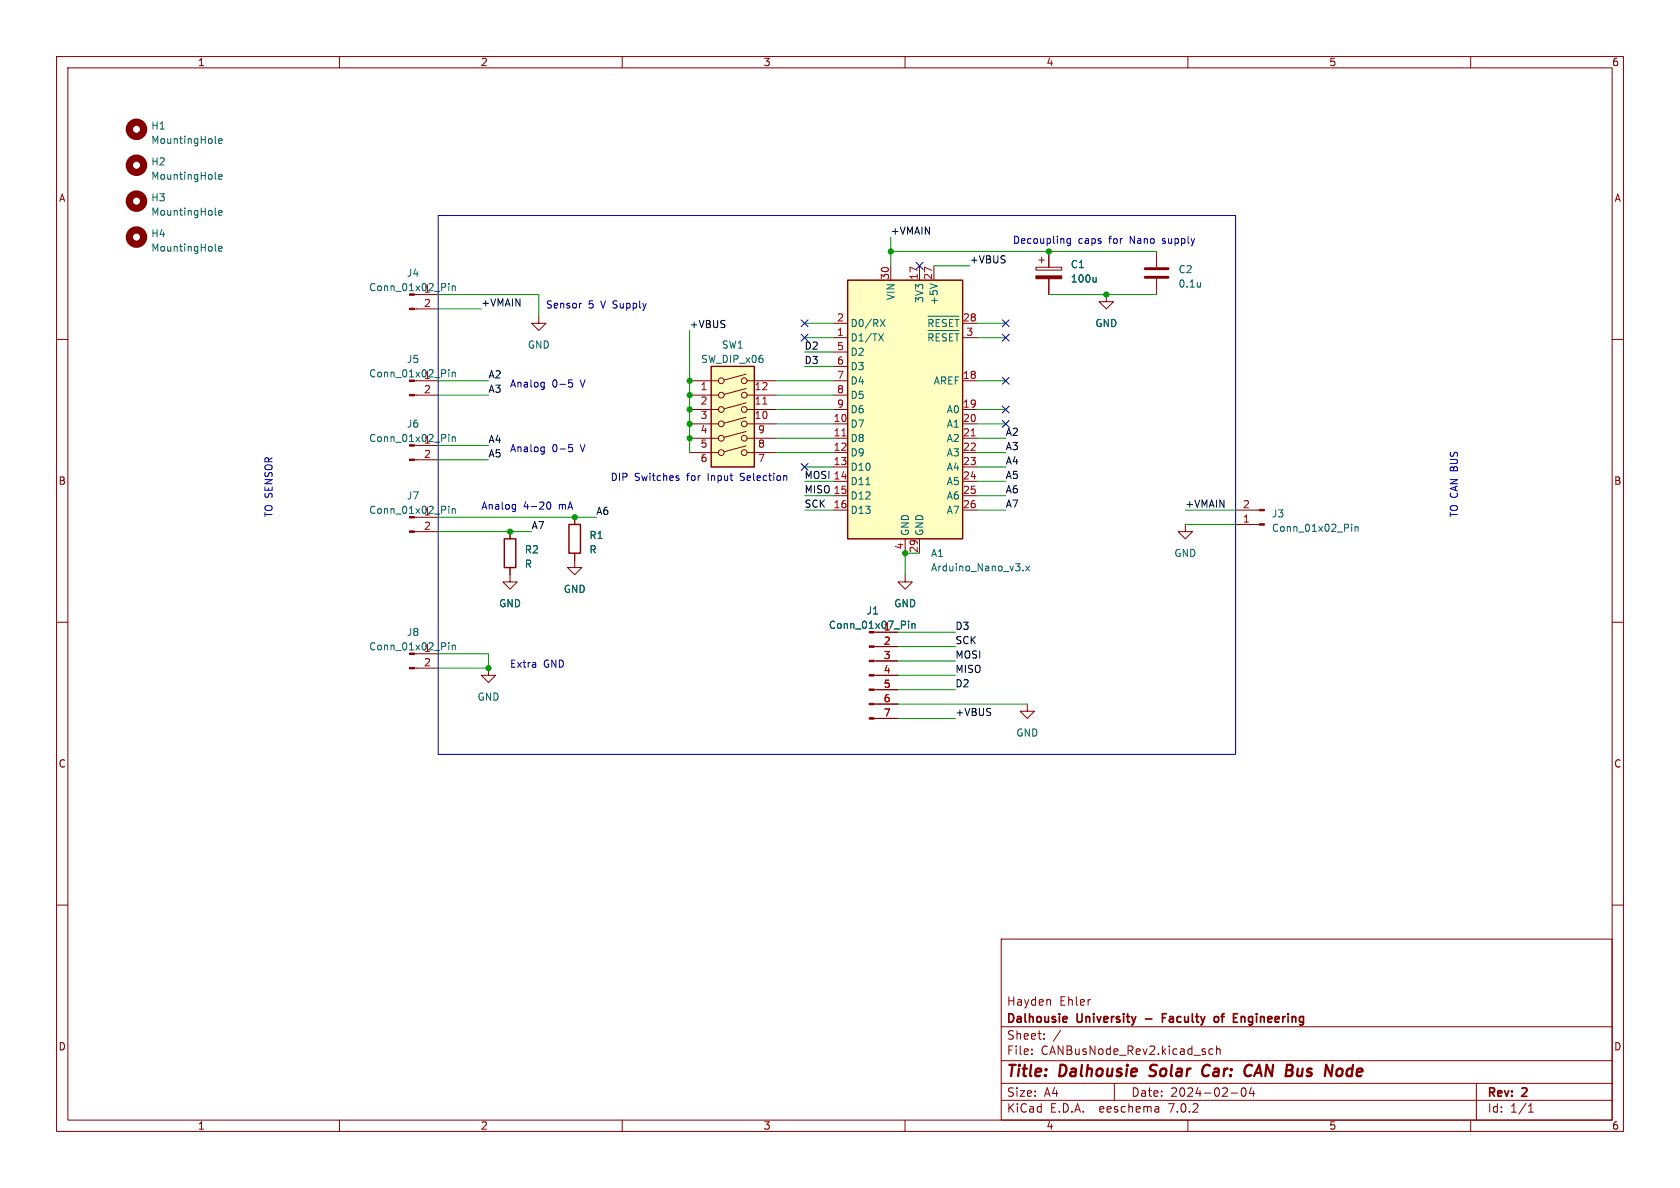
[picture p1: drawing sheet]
<svg xmlns="http://www.w3.org/2000/svg" width="297mm" height="210mm" viewBox="0 0 297 210" stroke-linecap="round" stroke-linejoin="round" font-family="sans-serif">
<g fill="none" stroke="#840000" stroke-width=".18">
<path d="M10 10h277v190h-277zM12 12h273v186h-273zM60 10v2M110 10v2M160 10v2M210 10v2M260 10v2M10 60h2M73.3 54.6h4.2M73.7 52.1h3.8M95.2 55.9v1.3h1.3l-1.3 1.2-1.2-1.2h1.2M147.3 59.7h2.6"/>
<path d="M147.3 57.2h2.6M157.5 47v2.5M162.6 47v2.5M165.1 47v2.5M170.2 59.7h2.5M170.2 57.2h2.5M183.1 47.2h4.6v.6h-4.6zM183.6 46h1.1M184.1 45.5v1M185.4 44.5v2.7M185.4 49.3v2.8M195.6 52.1v1.2h1.2l-1.2 1.3-1.3-1.3h1.3"/>
<path d="M204.5 44.5v2.7M204.5 49.3v2.8M285 60h2M73.3 69.9h4.2M73.7 67.3h3.8M73.7 78.7h3.8M121.9 74.9h5.1M121.9 77.5h5.1M121.9 67.3h5.1M121.9 72.4h5.1M121.9 69.9h5.1M131.9 78.8l-3.9 1.1"/>
<path d="M131.9 76.3l-3.9 1M131.9 73.8l-3.9 1M131.9 71.2l-3.9 1.1M131.9 68.7l-3.9 1M131.9 66.1l-3.9 1.1M132.1 74.9h5.1M132.1 77.5h5.1M132.1 67.3h5.1M132.1 72.4h5.1M132.1 69.9h5.1M147.3 74.9h2.6M147.3 77.5h2.6"/>
<path d="M147.3 67.3h2.6M147.3 72.4h2.6M147.3 62.2h2.6M147.3 64.8h2.6M147.3 69.9h2.6M170.2 74.9h2.5M170.2 77.5h2.5M170.2 67.3h2.5M170.2 72.4h2.5M73.3 94h4.2M73.3 81.3h4.2M73.7 91.4h3.8"/>
<path d="M90.2 94v1.3M101.6 97.8v2.5h1.3l-1.3 1.3-1.3-1.3h1.3M101.6 91.4v1.3M121.9 80h5.1M132.1 80h5.1M147.3 80h2.6M147.3 82.6h2.6M147.3 85.1h2.6M147.3 87.6h2.6M147.3 90.2h2.6M160 95.3v2.5M162.6 95.3v2.5"/>
<path d="M170.2 80h2.5M170.2 82.6h2.5M170.2 85.1h2.5M170.2 87.6h2.5M170.2 90.2h2.5M209.5 92.7v1.3h1.3l-1.3 1.3-1.2-1.3h1.2M218.4 90.2h4.3M218.4 92.7h4.3M10 110h2M73.3 118.1h4.2M73.7 115.6h3.8M86.4 118.1v1.3h1.2l-1.2 1.3-1.3-1.3h1.3"/>
<path d="M90.2 100.3v2.6h1.2l-1.2 1.2-1.3-1.2h1.3M154.5 119.4h4.2M154.5 116.8h4.2M154.5 114.3h4.2M154.9 111.8h3.8M160 101.6v1.3h1.3l-1.3 1.2-1.3-1.2h1.3M285 110h2M154.5 127h4.2M154.5 124.5h4.2M154.5 121.9h4.2M181.6 124.5v1.2h1.3l-1.3 1.3-1.3-1.3h1.3M10 160h2"/>
<path d="M285 160h2M177 166h108v32h-108zM60 198v2M110 198v2M160 198v2M177 194.5h108M177 191.5h108M177 187.5h108M177 181.5h108M182.4 186.3v.1M182.4 185.5v.1M184.6 183.6v.1"/>
<path d="M184.6 182.8v.1M197 191.5v3M204.6 195.6l.3 .2v.8M204.9 196.5l-.5 .1M204.9 196h-.5M210 198v2M214.4 185.5l-.4-.1-.3 .3v.4l.2 .2h.5M215.1 185.5l.2-.1 .3 .1 .1 .9M215.1 184.9v1.5M217.6 193.2h1.2M219.6 192.4l.2-.1a.81 .81 0 0 1 .6 .6 .81 .81 0 0 1-.3 .8l-.2 .1a.81 .81 0 0 1-.6-.6 .81 .81 0 0 1 .3-.8zM221.2 192.2l-.3 1.1h.9"/>
<path d="M221.6 192.8v1M260 198v2M261 191.5v6.5M270.2 196.6h.9M270.2 195.5l.4-.4v1.5"/>
<circle cx="127.5" cy="72.4" r=".51"/>
<circle cx="127.5" cy="77.5" r=".51"/>
<circle cx="127.5" cy="69.9" r=".51"/>
<circle cx="127.5" cy="67.3" r=".51"/>
<circle cx="127.5" cy="74.9" r=".51"/>
<circle cx="131.6" cy="72.4" r=".51"/>
<circle cx="131.6" cy="67.3" r=".51"/>
<circle cx="131.6" cy="77.5" r=".51"/>
<circle cx="131.6" cy="69.9" r=".51"/>
<circle cx="131.6" cy="74.9" r=".51"/>
<circle cx="127.5" cy="80" r=".51"/>
<circle cx="131.6" cy="80" r=".51"/>
</g>
<path d="M203.2 190.1l.2 .1M213.3 188.2a1.2 1.2 0 0 0-.5 1.9l.5 .1M221.2 190a.73 .73 0 0 1-.9 .1M221.3 188.3a.76 .76 0 0 0-1 .2M236.7 188.9l-.4 .4-.1 .6 .4 .3" fill="none" stroke="#840000" stroke-width=".4"/>
<path d="M205.5 179.9h.5M206.2 179.2h-.7v1.5M214.7 179.8l.2-.1 .5 .1v.6l-.1 .2-.4 .1-.2-.1z" fill="none" stroke="#840000" stroke-width=".3"/>
<g fill="#840000" stroke="#840000" stroke-width=".18">
<path d="M153.7 126.9h.8v.2h-.8z"/>
<path d="M153.7 124.3h.8v.3h-.8z"/>
<path d="M153.7 121.8h.8v.2h-.8z"/>
<path d="M153.7 119.3h.8v.2h-.8z"/>
<path d="M153.7 116.7h.8v.3h-.8z"/>
<path d="M153.7 114.2h.8v.2h-.8z"/>
<path d="M72.4 54.5h.9v.2h-.9z"/>
<path d="M72.4 93.9h.9v.2h-.9z"/>
<path d="M183.1 48.8h4.6v.5h-4.6z"/>
<path d="M72.4 118h.9v.2h-.9z"/>
<path d="M72.4 69.7h.9v.3h-.9z"/>
<path d="M72.4 81.2h.9v.2h-.9z"/>
<path d="M222.7 90h.8v.3h-.8z"/>
<path d="M222.7 92.6h.8v.2h-.8z"/>
</g>
<g fill="none" stroke="#006464" stroke-width=".18">
<path d="M38.1 38l.1 .1M38.1 31.6l.1 .1M38.1 25.3l.1 .1M38.7 37.6l.6-.1-.1-.2-.4-.1-.1 .2v.6h.5M38.7 24.9l.6-.1-.1-.2-.4-.1-.1 .2v.6h.5M38.7 31.3l.6-.1-.1-.3h-.4l-.1 .1v.6h.5M38.1 44.3l.1 .1M38.7 44l.6-.1-.1-.3h-.4l-.1 .1v.6h.5M79.3 50.1v.1M79.3 50.5v.9M79.9 50.5v.9M79.9 50.7l.2-.2 .3 .1 .1 .8"/>
<path d="M155.3 59l.9 1.3M155.6 56.5l.9 1.2M156.2 59l-.9 1.3M156.5 56.5l-.9 1.2M164.1 55.9h5.4M164.1 58.4h5.4M164.2 59v1.3M164.4 50.2l1.3 .4M165 56.7l-.3-.2h-.5v1.2M165.5 59v1.3M166.1 56.5h-.6v1.2M167.3 56.5h-.5l-.2 .2"/>
<path d="M167.9 59v1.3M168.5 56.5h-.6v1.2M168.8 56.5h.8M169.2 56.5v1.2M169.2 59v1.3M193.8 49v.9M193.8 49.7l-.2 .2M79.3 65.4v.1M79.3 65.8v.8M79.3 76.8v.1M79.3 77.2v.9M79.9 65.8v.8"/>
<path d="M79.9 77.2v.9M79.9 65.9l.2-.1h.3l.1 .8M79.9 77.3l.2-.1 .3 .1 .1 .8M79.3 89.5v.1M79.3 89.9v.9M79.9 89.9v.9M79.9 90l.2-.1 .3 .1 .1 .8M239 92.7v.1M239 93.1v.8M239.6 93.1v.8M239.6 93.2l.1-.1h.3l.1 .8M79.3 113.6v.1"/>
<path d="M79.3 114v.9M79.9 114v.9M79.9 114.2l.2-.2 .3 .1 .1 .8M160.6 109.8v.1M160.6 110.2v.9M161.2 110.2v.9M161.2 110.4l.2-.2 .3 .1 .1 .8M180.9 100.8v.1M181.3 100.1l.7 .8M182 100.1l-.7 .8"/>
</g>
<g fill="none" stroke="#840000" stroke-width="1.3">
<circle cx="24.1" cy="35.6" r="1.27"/>
<circle cx="24.1" cy="29.2" r="1.27"/>
<circle cx="24.1" cy="22.9" r="1.27"/>
<circle cx="24.1" cy="41.9" r="1.27"/>
</g>
<g fill="#ffffc2" stroke="#ffffc2" stroke-width=".18">
<path d="M149.9 49.5h20.3v45.8h-20.3z"/>
<path d="M125.7 64.8h7.6v17.8h-7.6z"/>
</g>
<path d="M149.9 49.5h20.3v45.8h-20.3zM125.7 64.8h7.6v17.8h-7.6zM89.2 95.3h2v5h-2zM100.6 92.7h2v5.1h-2z" fill="none" stroke="#840000" stroke-width=".25"/>
<path d="M134.9 71.4h.7M148.8 77.1h.8M171.7 77.1h.7" fill="none" stroke="#a90000" stroke-width=".18"/>
<path d="M202.4 49h4.1M202.4 47.5h4.1" fill="none" stroke="#840000" stroke-width=".51"/>
<g fill="none" stroke="#0000c2" stroke-width=".18">
<path d="M77.5 38.1h140.9v95.3h-140.9zM102.7 53.6h.1M189.2 42.2v1l-.2 .2h-.3M189.2 42.2h-.3l-.3 .2 .1 .6h.5M96.1 67.6h.1M96.1 79l.1 .1M96.2 67.6v1.1M96.2 79v1.2M96.2 68.4h-.1M96.2 79.8l-.1 .1M100.6 67.2h.6M100.6 78.6h.6"/>
<path d="M100.7 67.6h.3l.2 .3v.4l-.5 .1M100.7 79.1h.3l.2 .2v.4l-.5 .2M91 89.2h.1M91.1 89.2v1.1M91.1 90h-.1M96.8 88.9l.1-.2a.68 .68 0 0 1 .5 .7 .68 .68 0 0 1-.5 .6l-.1-.1-.2-.4zM119.7 84.5l.3 .1v.2l-.1 .1h-.3M119.7 84.1h.3M138.9 84.1l.2 .2v.6"/>
</g>
<g fill="none" stroke="#009600" stroke-width=".18">
<path d="M77.5 52.1h17.7v3.8M77.5 54.6h7.6M121.9 58.4v21.6M142.2 59.7h5.1M142.2 57.2h5.1M157.5 41.9v5.1M157.5 44.5h47M165.1 47h6.3M172.7 59.7h5.1M172.7 57.2h5.1M185.4 52.1h19.1M77.5 67.3h8.9"/>
<path d="M77.5 69.9h8.9M77.5 78.7h8.9M137.2 67.3h10.1M137.2 69.9h10.1M137.2 72.4h10.1M137.2 77.5h10.1M137.2 74.9h10.1M142.2 62.2h5.1M142.2 64.8h5.1M172.7 67.3h5.1M172.7 72.4h5.1M172.7 77.5h5.1"/>
<path d="M172.7 74.9h5.1M77.5 91.4h27.9M77.5 94h16.5M77.5 81.3h8.9M137.2 80h10.1M142.2 85.1h5.1M142.2 82.6h5.1M142.2 87.6h5.1M142.2 90.2h5.1M162.6 97.8h-2.6v3.8M172.7 85.1h5.1M172.7 82.6h5.1"/>
<path d="M172.7 80h5.1M172.7 87.6h5.1M172.7 90.2h5.1M209.5 90.2h8.9M209.5 92.7h8.9M77.5 115.6h8.9v2.5h-8.9M158.7 111.8h10.2M158.7 116.8h10.2M158.7 119.4h10.2M158.7 114.3h10.2M158.7 127h10.2M158.7 121.9h10.2"/>
<path d="M158.7 124.5h22.9"/>
</g>
<g fill="none" stroke="#000084" stroke-width=".18">
<path d="M141.6 56.5l1.2 1.3M141.6 59.1l1.2 1.2M142.8 56.5l-1.2 1.3M142.8 59.1l-1.2 1.2M162 46.4l1.2 1.2M163.2 46.4l-1.2 1.2M177.2 59.1l1.2 1.2M177.2 56.5l1.2 1.3M178.4 59.1l-1.2 1.2M178.4 56.5l-1.2 1.3M177.2 66.7l1.2 1.2M177.2 74.3l1.2 1.2"/>
<path d="M177.2 71.8l1.2 1.2M178.4 66.7l-1.2 1.2M178.4 74.3l-1.2 1.2M178.4 71.8l-1.2 1.2M141.6 81.9l1.2 1.3M142.8 81.9l-1.2 1.3"/>
</g>
<g fill="#009600" stroke="#009600" stroke-width=".18">
<circle cx="121.9" cy="69.9" r=".46"/>
<circle cx="121.9" cy="67.3" r=".46"/>
<circle cx="195.6" cy="52.1" r=".46"/>
<circle cx="185.4" cy="44.5" r=".46"/>
<circle cx="157.5" cy="44.5" r=".46"/>
<circle cx="90.2" cy="94" r=".46"/>
<circle cx="121.9" cy="72.4" r=".46"/>
<circle cx="121.9" cy="77.5" r=".46"/>
<circle cx="121.9" cy="74.9" r=".46"/>
<circle cx="101.6" cy="91.4" r=".46"/>
<circle cx="86.4" cy="118.1" r=".46"/>
<circle cx="160" cy="97.8" r=".46"/>
</g>
<g font-size="2.8" fill="#840000">
<text x="178" y="190.8">Title:</text>
<text x="187.4" y="190.8">Dalhousie</text>
<text x="204" y="190.8">Solar</text>
<text x="213.8" y="190.8">Car:</text>
<text x="221.9" y="190.8">CAN Bus</text>
<text x="237.3" y="190.8">Node</text>
</g>
<g font-size="2.1" fill="#840000">
<text x="178" y="177.9">Hayden</text>
<text x="187.3" y="177.9">Ehler</text>
<text x="178" y="183.9">Sheet:</text>
<text x="178" y="181.1">Dalhousie</text>
<text x="186.2" y="183.9">/</text>
<text x="190.5" y="181.1">University</text>
<text x="203" y="181.1">-</text>
<text x="206.5" y="181.1">Faculty</text>
<text x="216.2" y="181.1">of</text>
<text x="220" y="181.1">Engineering</text>
<text x="178" y="186.6">File:</text>
<text x="184" y="186.6">CANBusNode_Rev2.kicad_sch</text>
<text x="178" y="196.8">KiCad</text>
<text x="178" y="194">Size:</text>
<text x="184.6" y="194">A4</text>
<text x="185.7" y="196.8">E.D.A.</text>
<text x="194.4" y="196.8">eeschema</text>
<text x="200" y="194">Date:</text>
<text x="206.7" y="196.8">7.0.2</text>
<text x="206.9" y="194">2024-02-04</text>
<text x="263" y="194.2">Rev:</text>
<text x="263" y="196.8">Id:</text>
<text x="267" y="196.8">1/1</text>
<text x="269.2" y="194.2">2</text>
</g>
<g font-size="1.8" fill="#840000">
<text x="35" y="11.8">1</text>
<text x="85" y="11.8">2</text>
<text x="135" y="11.8">3</text>
<text x="185" y="11.8">4</text>
<text x="235" y="11.8">5</text>
<text x="285" y="11.8">6</text>
<text x="10.4" y="35.8">A</text>
<text x="285.4" y="35.8">A</text>
<text x="10.3" y="85.8">B</text>
<text x="285.3" y="85.8">B</text>
<text x="10.3" y="135.8">C</text>
<text x="285.3" y="135.8">C</text>
<text x="10.3" y="185.8">D</text>
<text x="285.3" y="185.8">D</text>
<text x="35" y="199.8">1</text>
<text x="85" y="199.8">2</text>
<text x="135" y="199.8">3</text>
<text x="185" y="199.8">4</text>
<text x="235" y="199.8">5</text>
<text x="285" y="199.8">6</text>
</g>
<g font-size="1.8" fill="#006464">
<text x="26.7" y="23.1">H1</text>
<text x="26.7" y="29.4">H2</text>
<text x="26.7" y="25.6">MountingHole</text>
<text x="26.7" y="35.8">H3</text>
<text x="26.7" y="31.9">MountingHole</text>
<text x="26.7" y="38.3">MountingHole</text>
<text x="26.7" y="42.1">H4</text>
<text x="26.7" y="44.6">MountingHole</text>
<text x="189.2" y="47.6">C1</text>
<text x="65.2" y="51.6">Conn_01x02_Pin</text>
<text x="71.9" y="49.1">J4</text>
<text x="74.9" y="51.8">1</text>
<text x="158.3" y="53.2" transform="rotate(-90 158.3 53.2)">VIN</text>
<text x="163.4" y="53.7" transform="rotate(-90 163.4 53.7)">3V3</text>
<text x="189.2" y="50.1">100u</text>
<text x="208.3" y="48.5">C2</text>
<text x="208.3" y="51">0.1u</text>
<text x="150.4" y="58">D0/RX</text>
<text x="163.8" y="58.6">~{RESET}</text>
<text x="165.9" y="54" transform="rotate(-90 165.9 54)">+5V</text>
<text x="193.6" y="58">GND</text>
<text x="71.9" y="64.3">J5</text>
<text x="93.3" y="61.8">GND</text>
<text x="123.9" y="64.3">SW_DIP_x06</text>
<text x="127.5" y="61.8">SW1</text>
<text x="150.4" y="60.5">D1/TX</text>
<text x="150.4" y="63.1">D2</text>
<text x="150.4" y="65.6">D3</text>
<text x="163.8" y="61.1">~{RESET}</text>
<text x="65.2" y="66.9">Conn_01x02_Pin</text>
<text x="74.9" y="67.1">1</text>
<text x="150.4" y="68.1">D4</text>
<text x="150.4" y="70.7">D5</text>
<text x="164.9" y="68.1">AREF</text>
<text x="71.9" y="75.8">J6</text>
<text x="150.4" y="75.8">D7</text>
<text x="150.4" y="73.2">D6</text>
<text x="167.2" y="73.2">A0</text>
<text x="167.2" y="75.8">A1</text>
<text x="65.2" y="78.3">Conn_01x02_Pin</text>
<text x="74.9" y="78.5">1</text>
<text x="150.4" y="78.3">D8</text>
<text x="150.4" y="80.8">D9</text>
<text x="150.4" y="83.4">D10</text>
<text x="167.2" y="78.3">A2</text>
<text x="167.2" y="80.8">A3</text>
<text x="167.2" y="83.4">A4</text>
<text x="71.9" y="88.5">J7</text>
<text x="150.4" y="85.9">D11</text>
<text x="150.4" y="88.5">D12</text>
<text x="167.2" y="85.9">A5</text>
<text x="167.2" y="88.5">A6</text>
<text x="65.2" y="91">Conn_01x02_Pin</text>
<text x="74.9" y="91.2">1</text>
<text x="104.1" y="95.4">R1</text>
<text x="150.4" y="91">D13</text>
<text x="160.8" y="94.7" transform="rotate(-90 160.8 94.7)">GND</text>
<text x="163.4" y="94.7" transform="rotate(-90 163.4 94.7)">GND</text>
<text x="167.2" y="91">A7</text>
<text x="224.8" y="91.6">J3</text>
<text x="224.8" y="94.2">Conn_01x02_Pin</text>
<text x="92.7" y="98">R2</text>
<text x="92.7" y="100.5">R</text>
<text x="104.1" y="98">R</text>
<text x="164.5" y="98.6">A1</text>
<text x="164.5" y="101.2">Arduino_Nano_v3.x</text>
<text x="207.6" y="98.6">GND</text>
<text x="88.2" y="107.5">GND</text>
<text x="99.6" y="105">GND</text>
<text x="158" y="107.5">GND</text>
<text x="71.9" y="112.6">J8</text>
<text x="146.5" y="111.3">Conn_01x07_Pin</text>
<text x="153.2" y="108.8">J1</text>
<text x="65.2" y="115.1">Conn_01x02_Pin</text>
<text x="74.9" y="115.3">1</text>
<text x="84.4" y="124">GND</text>
<text x="179.6" y="130.4">GND</text>
</g>
<g font-size="1.8" fill="#0f0f0f">
<text x="157.5" y="41.6">+VMAIN</text>
<text x="171.4" y="46.6">+VBUS</text>
<text x="85.1" y="54.3">+VMAIN</text>
<text x="121.9" y="58.1">+VBUS</text>
<text x="142.2" y="61.9">D2</text>
<text x="142.2" y="64.4">D3</text>
<text x="86.4" y="69.5">A3</text>
<text x="86.4" y="67">A2</text>
<text x="177.8" y="77.1">A2</text>
<text x="86.4" y="80.9">A5</text>
<text x="86.4" y="78.4">A4</text>
<text x="177.8" y="79.7">A3</text>
<text x="177.8" y="82.2">A4</text>
<text x="142.2" y="89.8">SCK</text>
<text x="142.2" y="84.7">MOSI 14</text>
<text x="142.2" y="87.3">MISO 15</text>
<text x="177.8" y="87.3">A6</text>
<text x="177.8" y="84.7">A5</text>
<text x="177.8" y="89.8">A7</text>
<text x="209.5" y="89.8">+VMAIN</text>
<text x="94" y="93.6">A7</text>
<text x="105.4" y="91.1">A6</text>
<text x="168.9" y="114">SCK</text>
<text x="168.9" y="111.4">D3</text>
<text x="168.9" y="116.5">MOSI</text>
<text x="168.9" y="119">MISO</text>
<text x="168.9" y="121.6">D2</text>
<text x="168.9" y="126.7">+VBUS</text>
</g>
<g font-size="1.8" fill="#0000c2">
<text x="179.1" y="43.2">Decoupling</text>
<text x="190.6" y="43.2">caps</text>
<text x="196.1" y="43.2">for</text>
<text x="199.9" y="43.2">Nano</text>
<text x="205.8" y="43.2">supply</text>
<text x="96.5" y="54.6">Sensor</text>
<text x="104" y="54.6">5</text>
<text x="106.3" y="54.6">V Supply</text>
<text x="90.2" y="68.6">Analog</text>
<text x="97.6" y="68.6">0-5</text>
<text x="102.7" y="68.6">V</text>
<text x="90.2" y="80">Analog</text>
<text x="97.6" y="80">0-5</text>
<text x="102.7" y="80">V</text>
<text x="107.9" y="85.1">DIP</text>
<text x="112.2" y="85.1">Switches</text>
<text x="121.5" y="85.1">for</text>
<text x="125.3" y="85.1">Input</text>
<text x="131.1" y="85.1">Selection</text>
<text x="48.3" y="91.4" transform="rotate(-90 48.3 91.4)">TO SENSOR</text>
<text x="85.1" y="90.2">Analog</text>
<text x="92.5" y="90.2">4-20</text>
<text x="98.8" y="90.2">mA</text>
<text x="257.8" y="91.4" transform="rotate(-90 257.8 91.4)">TO CAN BUS</text>
<text x="90.2" y="118.1">Extra</text>
<text x="96.1" y="118.1">GND</text>
</g>
<g font-size="1.8" fill="#a90000">
<text x="157.2" y="49.5" transform="rotate(-90 157.2 49.5)">30</text>
<text x="162.3" y="49.5" transform="rotate(-90 162.3 49.5)">17</text>
<text x="164.8" y="49.5" transform="rotate(-90 164.8 49.5)">27</text>
<text x="74.9" y="54.4">2</text>
<text x="147.9" y="59.4">1</text>
<text x="147.9" y="56.9">2</text>
<text x="170.2" y="56.9">28</text>
<text x="170.8" y="59.4">3</text>
<text x="147.9" y="62">5</text>
<text x="147.9" y="64.5">6</text>
<text x="74.9" y="69.6">2</text>
<text x="123.8" y="69.2">1</text>
<text x="123.8" y="71.8">2</text>
<text x="133.3" y="71.8">11</text>
<text x="133.3" y="69.2">12</text>
<text x="147.9" y="67.1">7</text>
<text x="147.9" y="69.6">8</text>
<text x="170.2" y="67.1">18</text>
<text x="123.8" y="74.3">3</text>
<text x="123.8" y="76.8">4</text>
<text x="133.3" y="74.3">10</text>
<text x="134" y="76.8">9</text>
<text x="147.3" y="74.7">10</text>
<text x="147.3" y="77.2">11</text>
<text x="147.9" y="72.1">9</text>
<text x="170.2" y="72.1">19</text>
<text x="170.2" y="74.7">20</text>
<text x="170.2" y="77.2">21</text>
<text x="74.9" y="81">2</text>
<text x="123.8" y="79.4">5</text>
<text x="123.8" y="81.9">6</text>
<text x="134" y="81.9">7</text>
<text x="134" y="79.4">8</text>
<text x="147.3" y="79.8">12</text>
<text x="147.3" y="82.3">13</text>
<text x="170.2" y="79.8">22</text>
<text x="170.2" y="82.3">23</text>
<text x="147.3" y="89.9">16</text>
<text x="170.2" y="84.8">24</text>
<text x="170.2" y="87.4">25</text>
<text x="170.2" y="89.9">26</text>
<text x="219.7" y="89.9">2</text>
<text x="74.9" y="93.7">2</text>
<text x="219.7" y="92.5">1</text>
<text x="159.8" y="97.2" transform="rotate(-90 159.8 97.2)">4</text>
<text x="162.3" y="97.8" transform="rotate(-90 162.3 97.8)">29</text>
<text x="156.2" y="111.5">1</text>
<text x="74.9" y="117.9">2</text>
<text x="156.2" y="114">2</text>
<text x="156.2" y="116.6">3</text>
<text x="156.2" y="119.1">4</text>
<text x="156.2" y="121.7">5</text>
<text x="156.2" y="124.2">6</text>
<text x="156.2" y="126.7">7</text>
</g>
</svg>
